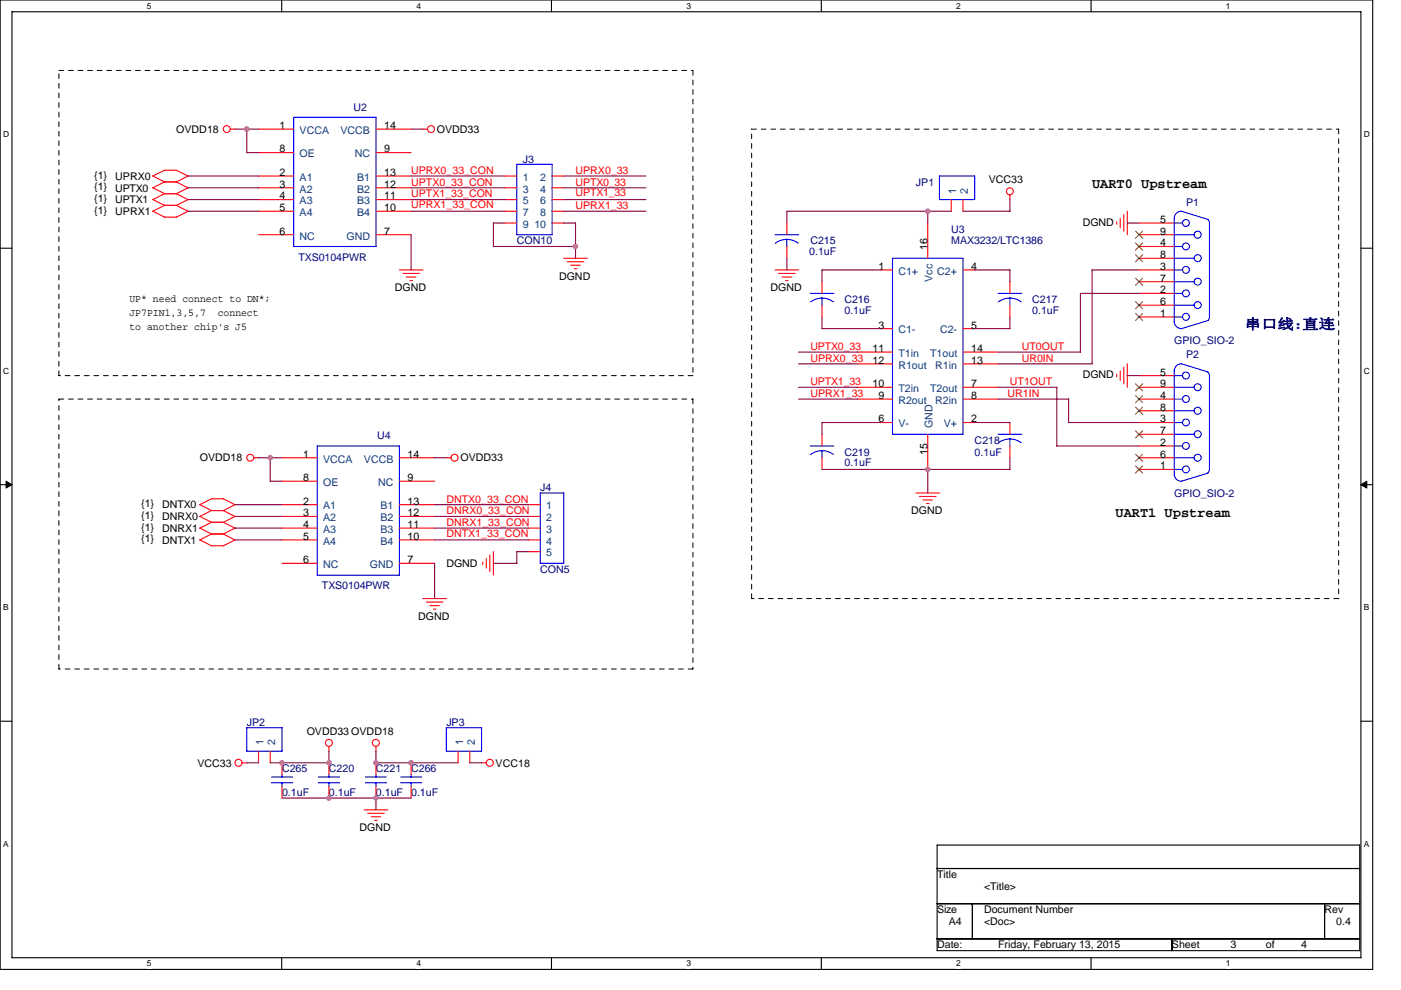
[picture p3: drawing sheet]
<svg xmlns="http://www.w3.org/2000/svg" width="297mm" height="210mm" viewBox="0 0 297 210" stroke-linecap="round" stroke-linejoin="round" font-family="sans-serif">
<path d="M0 0h291v205.6h-291zM2.5 2.5h286v200.6h-286z" fill="none" stroke="#000" stroke-width=".23"/>
<g fill="#fff">
<path d="M31.1 .3h1v1.9h-1z"/>
<path d="M31.1 203.4h1v2h-1z"/>
</g>
<path d="M59.7 0v2.5M59.7 203.1v2.5" fill="none" stroke="#000" stroke-width=".23"/>
<g fill="#fff">
<path d="M88.3 .3h1v1.9h-1z"/>
<path d="M88.3 203.4h1v2h-1z"/>
</g>
<path d="M116.9 0v2.5M116.9 203.1v2.5" fill="none" stroke="#000" stroke-width=".23"/>
<g fill="#fff">
<path d="M145.5 .3h1v1.9h-1z"/>
<path d="M145.5 203.4h1v2h-1z"/>
</g>
<path d="M174.1 0v2.5M174.1 203.1v2.5" fill="none" stroke="#000" stroke-width=".23"/>
<g fill="#fff">
<path d="M202.7 .3h1v1.9h-1z"/>
<path d="M202.7 203.4h1v2h-1z"/>
</g>
<path d="M231.3 0v2.5M231.3 203.1v2.5" fill="none" stroke="#000" stroke-width=".23"/>
<g fill="#fff">
<path d="M259.9 .3h1v1.9h-1z"/>
<path d="M259.9 203.4h1v2h-1z"/>
<path d="M.7 27.6h1.3v1.9h-1.3z"/>
<path d="M289.2 27.6h1.3v1.9h-1.3z"/>
<path d="M.7 77.7h1.3v2h-1.3z"/>
<path d="M289.2 77.7h1.3v2h-1.3z"/>
</g>
<path d="M0 52.6h2.5M288.5 52.6h2.5" fill="none" stroke="#000" stroke-width=".23"/>
<g fill="#fff">
<path d="M.7 127.9h1.2v2h-1.2z"/>
<path d="M289.2 127.9h1.2v2h-1.2z"/>
</g>
<path d="M0 102.8h2.5M288.5 102.8h2.5" fill="none" stroke="#000" stroke-width=".23"/>
<path d="M1.3 102.1l1.2 .7-1.2 .7zM288.5 102.8l1.3-.7v1.4z" fill="#000" stroke="#000" stroke-width=".21"/>
<g fill="#fff">
<path d="M.7 178h1.2v2h-1.2z"/>
<path d="M289.2 178h1.2v2h-1.2z"/>
</g>
<path d="M0 153h2.5M288.5 153h2.5M198.7 179.2h89.6v22.4h-89.6zM198.7 184.2h89.6M198.7 191.7h89.6M198.7 199.1h89.6M206.2 191.7v7.4M248.5 199.1v2.5M280.8 191.7v7.4" fill="none" stroke="#000" stroke-width=".23"/>
<path d="M12.5 14.9h134.4M146.9 14.9v64.8M159.4 27.4h124.4M283.8 27.4v99.6M12.5 79.7v-64.8M146.9 79.7h-134.4M12.5 84.6h134.4M146.9 84.6v57.3M159.4 127v-99.6M283.8 127h-124.4M12.5 141.9v-57.3M146.9 141.9h-134.4" fill="none" stroke="#000" stroke-width=".21" stroke-dasharray="1 1 1 1 1 1 1 1"/>
<g fill="none" stroke="#f00" stroke-width=".23">
<path d="M32.4 39.8l2.5 1.3h2.5M34.9 36.1h2.5M34.9 36.1l-2.5 1.2 2.5 1.3h2.5M34.9 38.6l-2.5 1.2M37.4 36.1l2.5 1.3M39.9 37.3l-2.5 1.3 2.5 1.3M39.9 39.8l-2.5 1.3M48.8 27.4h1M54.8 27.4h7.5M54.8 37.3h7.5M54.8 39.8h7.5M54.8 32.4h7.5"/>
<path d="M79.7 27.4h7.5M79.7 37.3h7.5M79.7 39.8h7.5M79.7 32.4h7.5M89.6 27.4h1.1M107.1 37.3h2.5M107.1 39.8h2.5M117 37.3h2.5M117 39.8h2.5M32.4 42.3l2.5 1.3h2.5M34.9 41.1l-2.5 1.2M34.9 43.5l-2.5 1.3 2.5 1.3h2.5l2.5-1.3"/>
<path d="M37.4 41.1l2.5 1.3M39.9 42.3l-2.5 1.3 2.5 1.2M54.8 49.8h7.5M54.8 42.3h7.5M54.8 44.8h7.5M79.7 49.8h7.5M79.7 42.3h7.5M79.7 44.8h7.5M84.7 57.3h5M85.4 58h3.5M86.1 58.8h2.1M86.9 59.5h.5"/>
<path d="M107.1 47.3h2.5M107.1 42.3h2.5M107.1 44.8h2.5M117 47.3h2.5M117 42.3h2.5M117 44.8h2.5M119.5 54.8h5M120.3 55.5h3.5M121 56.3h2M121.8 57h.5M164.3 57.3h5M165.1 58h3.5"/>
<path d="M165.8 58.8h2M166.6 59.5h.5M166.8 47.3v2.5M166.8 52.3v2.5M174.3 59.8v2.4M186.7 57.3h2.5M196.7 47.3v7.5M201.7 42.3v2.5M204.2 57.3h2.4M204.2 42.3v2.5M214.1 41.3v1.1M214.1 59.8v2.4"/>
<path d="M236.8 47v.6M237.5 46.3v2M238.3 45.5v3.5M239 44.8v5M241.5 57.3h7.5M241.5 54.8h7.5M241.5 47.3h7.5M241.5 49.8h7.5M241.5 52.3h7.5M241.5 59.8h7.5M174.3 64.7v2.5M181.8 74.7h7.4"/>
<path d="M181.8 77.2h7.4M186.7 69.7h2.5M204.2 74.7h7.4M204.2 77.2h7.4M204.2 69.7h2.4M214.1 64.7v2.5M236.8 79.4v.5M237.5 78.7v2M238.3 77.9v3.5M239 77.2v4.9M241.5 79.7h7.5M241.5 62.2h7.5"/>
<path d="M241.5 64.7h7.5M241.5 67.2h7.5M53.8 97.1h1M59.8 97.1h7.5M84.7 97.1h7.5M94.6 97.1h1M174.3 92.1v2.5M174.3 97.1v2.5M181.8 82.1h7.4M181.8 84.6h7.4M186.7 89.6h2.5M196.7 92.1v7.5"/>
<path d="M204.2 82.1h7.4M204.2 84.6h7.4M204.2 89.6h2.4M214.1 89.6v2.5M214.1 94.6v2.5M241.5 97.1h7.5M241.5 82.1h7.5M241.5 84.6h7.5M241.5 89.6h7.5M241.5 87.1h7.5M241.5 92.1h7.5M241.5 94.6h7.5"/>
<path d="M241.5 99.6h7.5M42.4 109.5l2.4 1.3h2.6M44.8 105.8h2.6M44.9 105.8l-2.5 1.2 2.4 1.3h2.6M44.9 108.3l-2.5 1.2M44.9 113.2l-2.5 1.3 2.4 1.3h2.5l2.5-1.3M44.9 110.8l-2.5 1.2 2.4 1.3h2.6M47.3 105.8l2.5 1.3M47.3 110.8l2.5 1.2M49.8 107l-2.5 1.3 2.5 1.3-2.5 1.2M49.8 112l-2.5 1.3 2.5 1.2M59.8 107h7.5"/>
<path d="M59.8 109.5h7.5M59.8 112h7.5M59.8 114.5h7.5M59.8 119.5h7.5M59.8 102.1h7.5M84.7 107h7.5M84.7 109.5h7.5M84.7 112h7.5M84.7 114.5h7.5M84.7 119.5h7.5M84.7 102.1h7.5M102.4 119.2v.5"/>
<path d="M103.1 118.5v2M103.8 117.7v3.5M104.6 117v5M112.1 107h2.5M112.1 109.5h2.5M112.1 112h2.5M112.1 114.5h2.5M112.1 117h2.5M194.2 104.6h5M194.9 105.3h3.6M195.7 106h2M196.4 106.8h.6"/>
<path d="M89.7 127h5M90.4 127.7h3.5M91.1 128.5h2.1M91.9 129.2h.5M54.8 159.3v2.5M57.3 159.3v2.5M69.7 158.3v1M79.7 158.3v1M97.1 159.3v2.5M99.6 159.3v2.5M51.3 161.8h1M59.8 161.8v2.5"/>
<path d="M59.8 166.8v2.5M69.7 161.8v2.5M69.7 166.8v2.5M77.2 171.8h5M78 172.5h3.5M78.7 173.2h2M79.5 174h.5M79.7 161.8v2.5M79.7 166.8v2.5M87.2 161.8v2.5M87.2 166.8v2.5M102.1 161.8h1"/>
<circle cx="48.1" cy="27.4" r=".73"/>
<circle cx="91.4" cy="27.4" r=".74"/>
<circle cx="214.1" cy="40.6" r=".74"/>
<circle cx="53.1" cy="97.1" r=".74"/>
<circle cx="96.4" cy="97.1" r=".74"/>
<circle cx="69.7" cy="157.6" r=".74"/>
<circle cx="79.7" cy="157.6" r=".74"/>
<circle cx="50.6" cy="161.8" r=".74"/>
<circle cx="103.8" cy="161.8" r=".74"/>
</g>
<g fill="none" stroke="#00f" stroke-width=".23">
<path d="M62.3 24.9h17.4v27.4h-17.4zM109.6 34.9h7.4v14.9h-7.4zM199.2 37.3h7.4v5h-7.4zM164.3 49.8h5M166.8 50.8l1.5 .3 .9 .5M166.8 50.8l-1.5 .3-.9 .5M166.8 50.8v1.5M189.2 54.8h15v37.3h-15zM248.9 54.8h4.3M248.9 49.8h4.3M248.9 59.8h4.3M249 46.3a1.47 1.47 0 0 1 1.4-1.5l5.8 1.8"/>
<path d="M249 46.3v21.9a1.5 1.5 0 0 0 1.4 1.5l5.8-1.7M249 47.3h1.7M249 52.3h1.7M249 57.3h1.7M256.1 46.6l.3 .7v19.9l-.3 .7M171.8 62.2h5M174.3 63.2l1.5 .3 .9 .5M174.3 63.2l-1.1 .2-1.4 .7M174.3 63.2v1.5M211.6 62.2h5M211.7 64.1l1.4-.7 1-.2 1.5 .3 .9 .6M214.1 63.2v1.5"/>
<path d="M248.9 64.7h4.3M249 62.2h1.7M249 79.7h1.7M249 67.2h1.7M256.1 78.9l.3 .8v19.9l-.3 .7M256.2 78.9l-5.8-1.7a1.47 1.47 0 0 0-1.4 1.5v21.9M67.3 94.6h17.4v27.4h-17.4zM171.8 94.6h5M174.3 95.6l1.5 .3 .9 .5M174.3 95.6l-1.1 .1-1.4 .7M174.3 95.6v1.5M211.6 92.1h5"/>
<path d="M214.1 93.1v1.5M216.5 93.9l-1.4-.7-1-.1-1.5 .3-.9 .5M248.9 92.1h4.3M248.9 82.1h4.3M248.9 87.1h4.3M248.9 97.1h4.3M249 94.6h1.7M249 84.6h1.7M249 89.6h1.7M249 99.6h1.7M114.6 104.6h4.9v14.9h-4.9zM256.2 100.3l-5.8 1.8a1.5 1.5 0 0 1-1.4-1.6"/>
<path d="M52.3 154.3h7.5v5h-7.5zM94.6 154.3h7.5v5h-7.5zM57.5 166h4.6M57.5 164.8h4.6M59.8 164.3v.5M59.8 166v.8M67.5 166h4.5M67.5 164.8h4.5M69.7 164.3v.5M69.7 166v.8M77.5 166h4.5M77.5 164.8h4.5"/>
<path d="M79.7 164.3v.5M79.7 166v.8M84.9 166h4.5M84.9 164.8h4.5M87.2 164.3v.5M87.2 166v.8"/>
<circle cx="251.4" cy="57.2" r=".73"/>
<circle cx="251.4" cy="47.3" r=".73"/>
<circle cx="251.4" cy="52.3" r=".73"/>
<circle cx="253.9" cy="54.8" r=".74"/>
<circle cx="253.9" cy="49.8" r=".74"/>
<circle cx="253.9" cy="59.7" r=".74"/>
<circle cx="251.4" cy="79.6" r=".74"/>
<circle cx="251.4" cy="67.2" r=".74"/>
<circle cx="251.4" cy="62.2" r=".74"/>
<circle cx="253.9" cy="64.7" r=".74"/>
<circle cx="251.4" cy="99.6" r=".74"/>
<circle cx="251.4" cy="84.6" r=".73"/>
<circle cx="251.4" cy="89.6" r=".73"/>
<circle cx="251.4" cy="94.6" r=".73"/>
<circle cx="253.9" cy="92.1" r=".74"/>
<circle cx="253.9" cy="87.1" r=".74"/>
<circle cx="253.9" cy="97.1" r=".74"/>
<circle cx="253.9" cy="82.1" r=".74"/>
</g>
<g fill="none" stroke="#804000" stroke-width=".21">
<path d="M240.8 49l1.5 1.5M240.8 51.5l1.5 1.5M240.8 54l1.5 1.5M240.8 59l1.5 1.5M242.2 49l-1.5 1.5M242.2 51.5l-1.5 1.5M242.2 54l-1.5 1.5M242.2 59l-1.5 1.5M240.8 64l1.5 1.5M240.8 66.5l1.5 1.5M242.2 64l-1.5 1.5M242.2 66.5l-1.5 1.5"/>
<path d="M240.8 81.4l1.5 1.5M240.8 83.9l1.5 1.5M240.8 86.4l1.5 1.5M240.8 91.4l1.5 1.5M240.8 96.4l1.5 1.5M240.8 98.8l1.5 1.5M242.2 81.4l-1.5 1.5M242.2 83.9l-1.5 1.5M242.2 86.4l-1.5 1.5M242.2 91.4l-1.5 1.5M242.2 96.4l-1.5 1.5M242.2 98.8l-1.5 1.5"/>
</g>
<g fill="none" stroke="#800040" stroke-width=".23">
<path d="M39.9 39.8h14.9M39.9 37.3h14.9M49.8 27.4h5M52.3 27.4v5h2.5M87.2 27.4h2.5M87.2 39.8h19.9M87.2 37.3h19.9M119.5 39.8h17.5M119.5 37.3h17.5M39.9 44.8h14.9M39.9 42.3h14.9M87.2 44.8h19.9"/>
<path d="M87.2 49.8v7.5M87.2 42.3h19.9M104.6 52.3h17.4M107.1 47.3h-2.5v5M119.5 44.8h17.5M119.5 47.3h2.5M119.5 42.3h17.5M122 47.3v7.5M166.8 54.8v2.5M186.7 57.3h-12.4v2.5M196.7 44.8v2.5M201.7 44.8h-34.9v2.5"/>
<path d="M204.2 44.8h9.9M206.6 57.3h7.5v2.5M214.1 42.3v2.5M239 47.3h2.5M241.5 57.3h-10v19.9M169.3 77.2h12.5M169.3 74.7h12.5M174.3 67.2v2.5h12.4M211.6 77.2h20M214.1 67.2v2.5h-7.5M239 79.7h2.5M241.5 62.2h-12.4v12.5h-17.5"/>
<path d="M54.8 97.1h5M57.3 97.1v5h2.5M92.2 97.1h2.5M169.3 82.1h12.5M169.3 84.6h12.5M174.3 99.6h39.8M186.7 89.6h-12.4v2.5M196.7 99.6v5M206.6 89.6h7.5M211.6 82.1h12.5M211.6 84.6h15M214.1 97.1v2.5"/>
<path d="M224.1 82.1v12.5h17.4M226.6 84.6v5h14.9M49.8 107h10M49.8 109.5h10M49.8 112h10M49.8 114.5h10M92.2 107h19.9M92.2 109.5h19.9M92.2 119.5v7.5M92.2 112h19.9M92.2 114.5h19.9M104.6 119.5h5"/>
<path d="M112.1 117h-2.5v2.5M69.7 159.3l.1 2.5h-12.5M79.7 159.3v2.5h17.4M52.3 161.8h2.5M59.8 169.3h27.4M79.7 169.3v2.5M99.6 161.8h2.5"/>
</g>
<g fill="#f0f" stroke="#f0f" stroke-width=".23">
<circle cx="196.7" cy="44.8" r=".49"/>
<circle cx="59.8" cy="161.8" r=".49"/>
<circle cx="87.2" cy="161.8" r=".49"/>
<circle cx="69.7" cy="169.3" r=".49"/>
<circle cx="79.7" cy="169.3" r=".49"/>
<circle cx="196.7" cy="99.6" r=".49"/>
<circle cx="79.7" cy="161.8" r=".49"/>
<circle cx="52.3" cy="27.4" r=".5"/>
<circle cx="57.3" cy="97.1" r=".49"/>
<circle cx="122" cy="52.3" r=".49"/>
<circle cx="69.7" cy="161.8" r=".49"/>
</g>
<g font-size="3">
<text x="231.5" y="39.9">UART0 Upstream</text>
<text x="236.5" y="109.6">UART1 Upstream</text>
</g>
<text font-size="3" fill="#0000a0" x="263.9" y="69.7">串口线:直连</text>
<g font-size="2.2" fill="#000080">
<text x="75" y="23.5">U2</text>
<text x="110.8" y="34.6">J3</text>
<text x="194.2" y="39.4">JP1</text>
<text x="251.5" y="43.6">P1</text>
<text x="109.6" y="51.8">CON10</text>
<text x="171.8" y="51.8">C215</text>
<text x="201.7" y="49.3">U3</text>
<text x="201.7" y="51.8">MAX3232/LTC1386</text>
<text x="63.3" y="55.3">TXS0104PWR</text>
<text x="171.6" y="54.1">0.1uF</text>
<text x="179" y="64.3">C216</text>
<text x="218.8" y="64.3">C217</text>
<text x="179" y="66.5">0.1uF</text>
<text x="218.8" y="66.5">0.1uF</text>
<text x="249" y="73">GPIO_SIO-2</text>
<text x="251.5" y="76">P2</text>
<text x="79.9" y="93.2">U4</text>
<text x="206.6" y="94.1">C218</text>
<text x="179" y="96.6">C219</text>
<text x="179" y="98.9">0.1uF</text>
<text x="206.6" y="96.6">0.1uF</text>
<text x="114.6" y="104.1">J4</text>
<text x="249" y="105.3">GPIO_SIO-2</text>
<text x="68.3" y="125">TXS0104PWR</text>
<text x="114.6" y="121.5">CON5</text>
<text x="52.3" y="153.9">JP2</text>
<text x="94.6" y="153.9">JP3</text>
<text x="59.8" y="163.8">C265</text>
<text x="69.7" y="163.8">C220</text>
<text x="79.7" y="163.8">C221</text>
<text x="87.2" y="163.8">C266</text>
<text x="59.8" y="168.8">0.1uF</text>
<text x="69.7" y="168.8">0.1uF</text>
<text x="79.7" y="168.8">0.1uF</text>
<text x="87.2" y="168.8">0.1uF</text>
</g>
<g font-size="2.2">
<text x="37.4" y="28.2">OVDD18</text>
<text x="59.3" y="27.4">1</text>
<text x="81.4" y="27.4">14</text>
<text x="92.6" y="28.2">OVDD33</text>
<text x="59.3" y="32.3">8</text>
<text x="81.4" y="32.3">9</text>
<text x="20" y="37.9">{1}</text>
<text x="20" y="40.4">{1}</text>
<text x="24.4" y="38.1">UPRX0</text>
<text x="24.4" y="40.6">UPTX0</text>
<text x="59.3" y="37.3">2</text>
<text x="59.3" y="39.8">3</text>
<text x="81.4" y="39.8">12</text>
<text x="81.4" y="37.3">13</text>
<text x="209.6" y="38.9">VCC33</text>
<text x="20" y="42.9">{1}</text>
<text x="20" y="45.4">{1}</text>
<text x="24.4" y="43.1">UPTX1</text>
<text x="24.4" y="45.6">UPRX1</text>
<text x="59.3" y="42.3">4</text>
<text x="59.3" y="44.8">5</text>
<text x="81.4" y="44.8">10</text>
<text x="81.4" y="42.3">11</text>
<text x="229.5" y="47.8">DGND</text>
<text x="246" y="47.3">5</text>
<text x="59.3" y="49.8">6</text>
<text x="81.4" y="49.8">7</text>
<text x="196.7" y="53" transform="rotate(-90 196.7 53)">16</text>
<text x="246" y="49.8">9</text>
<text x="246" y="52.3">4</text>
<text x="118.5" y="59.3">DGND</text>
<text x="186.2" y="57.2">1</text>
<text x="205.9" y="57.2">4</text>
<text x="246" y="54.8">8</text>
<text x="246" y="57.2">3</text>
<text x="246" y="59.7">7</text>
<text x="27.4" y="64">UP* need connect to DN*;</text>
<text x="83.7" y="61.8">DGND</text>
<text x="163.3" y="61.8">DGND</text>
<text x="246" y="62.2">2</text>
<text x="246" y="64.7">6</text>
<text x="27.4" y="67.1">JP7PIN1,3,5,7</text>
<text x="27.4" y="70.1">to another chip's J5</text>
<text x="46.2" y="67.1">connect</text>
<text x="186.2" y="69.7">3</text>
<text x="205.9" y="69.7">5</text>
<text x="246" y="67.2">1</text>
<text x="185" y="74.7">11</text>
<text x="185" y="77.2">12</text>
<text x="205.9" y="74.7">14</text>
<text x="205.9" y="77.2">13</text>
<text x="185" y="82.1">10</text>
<text x="205.9" y="82.1">7</text>
<text x="229.5" y="80.2">DGND</text>
<text x="246" y="79.7">5</text>
<text x="246" y="82.1">9</text>
<text x="186.2" y="84.6">9</text>
<text x="186.2" y="89.6">6</text>
<text x="205.9" y="84.6">8</text>
<text x="205.9" y="89.6">2</text>
<text x="246" y="84.6">4</text>
<text x="246" y="87.1">8</text>
<text x="246" y="89.6">3</text>
<text x="246" y="92.1">7</text>
<text x="246" y="94.6">2</text>
<text x="42.4" y="97.9">OVDD18</text>
<text x="64.3" y="97.1">1</text>
<text x="86.4" y="97.1">14</text>
<text x="97.6" y="97.9">OVDD33</text>
<text x="196.7" y="96.5" transform="rotate(-90 196.7 96.5)">15</text>
<text x="246" y="97.1">6</text>
<text x="246" y="99.5">1</text>
<text x="29.9" y="107.6">{1}</text>
<text x="34.4" y="107.8">DNTX0</text>
<text x="64.3" y="107">2</text>
<text x="64.3" y="102">8</text>
<text x="86.4" y="102">9</text>
<text x="86.4" y="107">13</text>
<text x="29.9" y="110.1">{1}</text>
<text x="29.9" y="112.6">{1}</text>
<text x="34.4" y="110.3">DNRX0</text>
<text x="34.4" y="112.8">DNRX1</text>
<text x="64.3" y="109.5">3</text>
<text x="64.3" y="112">4</text>
<text x="86.4" y="112">11</text>
<text x="86.4" y="109.5">12</text>
<text x="193.2" y="109.1">DGND</text>
<text x="29.9" y="115">{1}</text>
<text x="34.4" y="115.3">DNTX1</text>
<text x="64.3" y="114.5">5</text>
<text x="64.3" y="119.5">6</text>
<text x="86.4" y="119.5">7</text>
<text x="86.4" y="114.5">10</text>
<text x="94.6" y="120.3">DGND</text>
<text x="88.7" y="131.5">DGND</text>
<text x="65" y="155.9">OVDD33 OVDD18</text>
<text x="41.9" y="162.6">VCC33</text>
<text x="105.1" y="162.6">VCC18</text>
<text x="76.2" y="176.3">DGND</text>
<text x="198.7" y="186.2">Title</text>
<text x="208.6" y="188.7">&lt;Title&gt;</text>
<text x="198.7" y="193.7">Size</text>
<text x="201.2" y="196.2">A4</text>
<text x="208.6" y="193.7">Document Number</text>
<text x="208.6" y="196.2">&lt;Doc&gt;</text>
<text x="280.8" y="193.7">Rev</text>
<text x="283.3" y="196.2">0.4</text>
<text x="198.7" y="201.2">Date:</text>
<text x="211.6" y="201.2">Friday, February 13, 2015</text>
<text x="248.5" y="201.2">Sheet</text>
<text x="260.9" y="201.2">3</text>
<text x="268.4" y="201.2">of</text>
<text x="275.8" y="201.2">4</text>
</g>
<g font-size="2.2" fill="#004080">
<text x="63.5" y="28.4">VCCA</text>
<text x="72.2" y="28.4">VCCB</text>
<text x="63.5" y="33.4">OE</text>
<text x="75.2" y="33.4">NC</text>
<text x="63.5" y="38.4">A1</text>
<text x="63.5" y="40.9">A2</text>
<text x="75.7" y="40.9">B2</text>
<text x="75.7" y="38.4">B1</text>
<text x="110.8" y="38.4">1</text>
<text x="110.8" y="40.9">3</text>
<text x="114.6" y="38.4">2</text>
<text x="114.6" y="40.9">4</text>
<text x="202.7" y="41.1" transform="rotate(-90 202.7 41.1)">1</text>
<text x="205.2" y="41.1" transform="rotate(-90 205.2 41.1)">2</text>
<text x="63.5" y="43.3">A3</text>
<text x="63.5" y="45.8">A4</text>
<text x="75.7" y="45.8">B4</text>
<text x="75.7" y="43.3">B3</text>
<text x="110.8" y="43.3">5</text>
<text x="110.8" y="45.8">7</text>
<text x="114.6" y="43.3">6</text>
<text x="114.6" y="45.8">8</text>
<text x="63.5" y="50.8">NC</text>
<text x="73.5" y="50.8">GND</text>
<text x="110.8" y="48.3">9</text>
<text x="113.3" y="48.3">10</text>
<text x="190.5" y="58.3">C1+</text>
<text x="197.7" y="59.8" transform="rotate(-90 197.7 59.8)">Vcc</text>
<text x="198.7" y="58.3">C2+</text>
<text x="190.5" y="70.7">C1-</text>
<text x="199.3" y="70.7">C2-</text>
<text x="190.5" y="75.7">T1in</text>
<text x="197.2" y="75.7">T1out</text>
<text x="190.5" y="83.2">T2in</text>
<text x="190.5" y="78.2">R1out</text>
<text x="197.2" y="83.2">T2out</text>
<text x="198.3" y="78.2">R1in</text>
<text x="190.5" y="85.7">R2out</text>
<text x="198.3" y="85.7">R2in</text>
<text x="190.5" y="90.6">V-</text>
<text x="197.7" y="90.9" transform="rotate(-90 197.7 90.9)">GND</text>
<text x="200.1" y="90.6">V+</text>
<text x="68.5" y="98.1">VCCA</text>
<text x="77.2" y="98.1">VCCB</text>
<text x="68.5" y="103.1">OE</text>
<text x="80.2" y="103.1">NC</text>
<text x="68.5" y="108.1">A1</text>
<text x="68.5" y="110.6">A2</text>
<text x="68.5" y="113">A3</text>
<text x="80.7" y="113">B3</text>
<text x="80.7" y="110.6">B2</text>
<text x="80.7" y="108.1">B1</text>
<text x="115.8" y="108.1">1</text>
<text x="115.8" y="110.6">2</text>
<text x="115.8" y="113">3</text>
<text x="68.5" y="115.5">A4</text>
<text x="80.7" y="115.5">B4</text>
<text x="115.8" y="115.5">4</text>
<text x="115.8" y="118">5</text>
<text x="68.5" y="120.5">NC</text>
<text x="78.4" y="120.5">GND</text>
<text x="55.9" y="158.1" transform="rotate(-90 55.9 158.1)">1</text>
<text x="58.3" y="158.1" transform="rotate(-90 58.3 158.1)">2</text>
<text x="98.2" y="158.1" transform="rotate(-90 98.2 158.1)">1</text>
<text x="100.6" y="158.1" transform="rotate(-90 100.6 158.1)">2</text>
</g>
<g font-size="2.2" fill="#f00">
<text x="87.2" y="36.9">UPRX0_33_CON</text>
<text x="87.2" y="39.4">UPTX0_33_CON</text>
<text x="87.2" y="41.9">UPTX1_33_CON</text>
<text x="122" y="36.9">UPRX0_33</text>
<text x="122" y="39.4">UPTX0_33</text>
<text x="122" y="41.6">UPTX1_33</text>
<text x="87.2" y="44.1">UPRX1_33_CON</text>
<text x="122" y="44.4">UPRX1_33</text>
<text x="171.8" y="76.7">UPRX0_33</text>
<text x="171.8" y="74.2">UPTX0_33</text>
<text x="216.6" y="74.2">UT0OUT</text>
<text x="216.6" y="76.7">UR0IN</text>
<text x="171.8" y="81.7">UPTX1_33</text>
<text x="214.1" y="81.7">UT1OUT</text>
<text x="171.8" y="84.2">UPRX1_33</text>
<text x="213.6" y="84.2">UR1IN</text>
<text x="94.6" y="106.6">DNTX0_33_CON</text>
<text x="94.6" y="109.1">DNRX0_33_CON</text>
<text x="94.6" y="111.6">DNRX1_33_CON</text>
<text x="94.6" y="113.8">DNTX1_33_CON</text>
</g>
<g font-size="1.8">
<text x="31.1" y="1.8">5</text>
<text x="88.3" y="1.8">4</text>
<text x="145.5" y="1.8">3</text>
<text x="202.7" y="1.8">2</text>
<text x="259.9" y="1.8">1</text>
<text x=".7" y="29.1">D</text>
<text x="289.2" y="29.1">D</text>
<text x=".7" y="79.3">C</text>
<text x="289.2" y="79.3">C</text>
<text x=".7" y="129.5">B</text>
<text x="289.2" y="129.5">B</text>
<text x=".7" y="179.6">A</text>
<text x="289.2" y="179.6">A</text>
<text x="31.1" y="205">5</text>
<text x="88.3" y="205">4</text>
<text x="145.5" y="205">3</text>
<text x="202.7" y="205">2</text>
<text x="259.9" y="205">1</text>
</g>
</svg>
